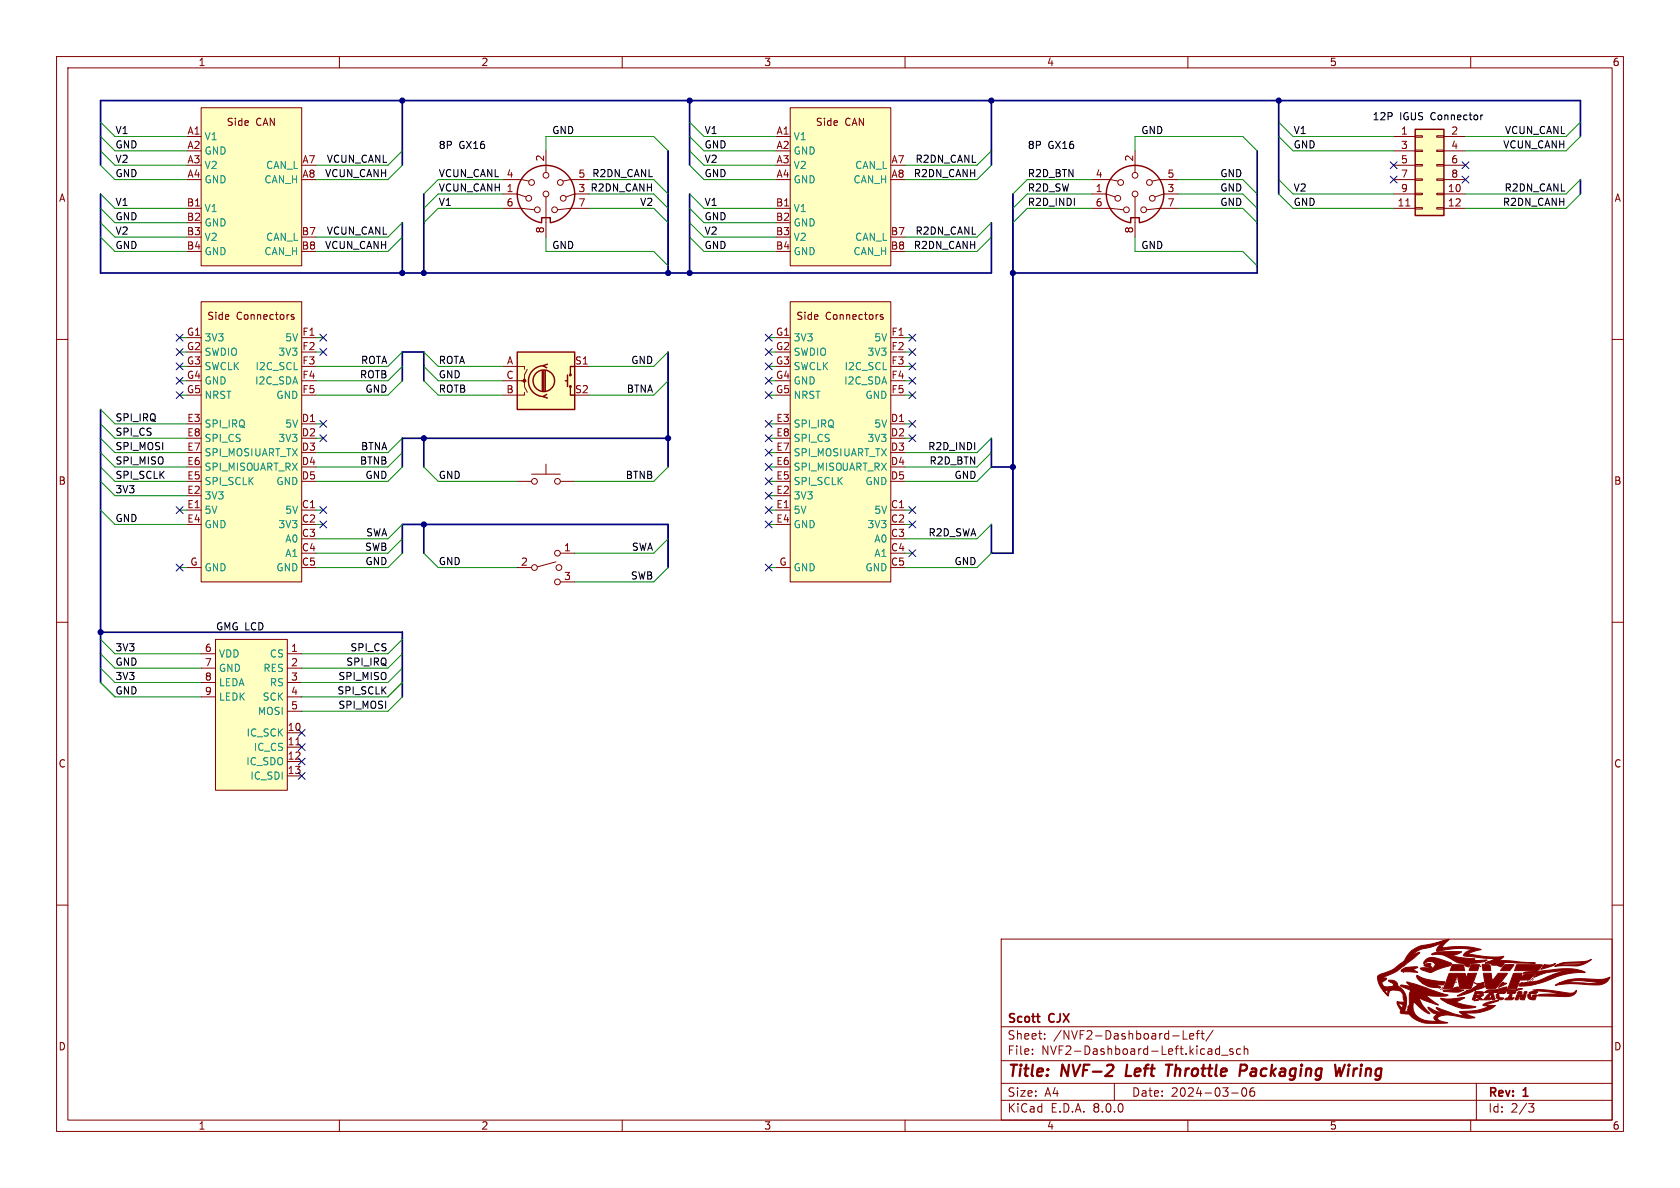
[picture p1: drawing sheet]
<svg xmlns="http://www.w3.org/2000/svg" width="297mm" height="210mm" viewBox="0 0 297 210" stroke-linecap="round" stroke-linejoin="round" font-family="sans-serif">
<path d="M0 0h297v210h-297z" fill="#fff" stroke="#fff" stroke-width=".18"/>
<g fill="none" stroke="#840000" stroke-width=".18">
<path d="M10 10h277v190h-277zM12 12h273v186h-273zM60 10v2M110 10v2M160 10v2M210 10v2M260 10v2M10 60h2M285 60h2M10 110h2M285 110h2M10 160h2"/>
<path d="M285 160h2M177 166h108v32h-108zM60 198v2M110 198v2M160 198v2M177 194.5h108M177 191.5h108M177 187.5h108M177 181.5h108M182.5 186.3v.1M182.5 185.5v.1M184.7 183.6v.1"/>
<path d="M184.7 182.8v.1M197 191.5v3M209.2 182.2v1.5h.7M210 198v2M210.3 183.2l.7-.1v-.3l-.5-.1-.2 .2 .1 .7h.6M211.5 182.7h.5M212 182.2l-.3 .2v1.3M212.3 182.7h.6M212.5 182.2v1.3l.4 .2M214.5 182.1l-1.3 2M215 186.3l.2 .1 .4-.1M215.6 184.9v1.5"/>
<path d="M215.6 185.5l-.4-.1-.2 .1M216 186.5h1.1M217.7 193.2h1.2M218 185.5l-.4-.1-.2 .2 .1 .2 .5 .2v.3h-.6M219.3 185.5l-.4-.1-.3 .3v.4l.1 .2h.6M219.7 192.4l.2-.1a.81 .81 0 0 1 .6 .6 .81 .81 0 0 1-.3 .8l-.2 .1a.81 .81 0 0 1-.3-1.4zM220 185.5l.2-.1 .3 .1 .1 .9M220 184.9v1.5M221.2 192.4a1.17 1.17 0 0 0-.1 1.3h.6l.1-.5-.3-.3h-.3l-.2 .3M260 198v2M261 191.5v6.5M270.2 195.1h1l-.5 .6 .4 .1 .1 .5-.3 .3h-.4"/>
</g>
<path d="M199.3 188.2l-.3 2h1M206.1 188.2h1.2M206.7 188.2l-.3 2M219.2 189.3h.8a.55 .55 0 0 0 .4-.5 .55 .55 0 0 0-.3-.6h-.7l-.3 2M237.7 188.2l-.7 2-.2-1.4-.5 1.4M238.4 188.9l-.1 1.3M238.5 188.2v.2M238.5 188.2l-.1 .1 .1 .1M238.5 188.2l.1 .1-.1 .1" fill="none" stroke="#840000" stroke-width=".4"/>
<path d="M38.1 113h12.7v26.7h-12.7z" fill="#ffffc2"/>
<g fill="none" stroke="#840000" stroke-width=".18">
<path d="M35.6 115.6h2.5M35.6 118.1h2.5M38.1 113h12.7v26.7h-12.7zM50.8 115.6h2.5M50.8 118.1h2.5M35.6 120.7h2.5M35.6 123.2h2.5M50.8 129.5h2.5M50.8 132.1h2.5M50.8 134.6h2.5M50.8 137.2h2.5M50.8 120.7h2.5"/>
<path d="M50.8 123.2h2.5M50.8 125.7h2.5M52.3 131.7h.7"/>
</g>
<path d="M250.2 22.9h5.1v15.2h-5.1z" fill="#ffffc2"/>
<g fill="none" stroke="#840000" stroke-width=".18">
<path d="M246.4 24.1h3.8M246.4 34.3h3.8M246.4 36.8h3.8M246.4 26.7h3.8M246.4 29.2h3.8M246.4 31.8h3.8M248.5 36.4h.8M250.2 36.7h1.3v.3h-1.3zM250.2 34.2h1.3v.2h-1.3zM250.2 31.6h1.3v.3h-1.3zM250.2 29.1h1.3v.2h-1.3zM250.2 26.5h1.3v.3h-1.3z"/>
<path d="M250.2 24h1.3v.3h-1.3zM254 36.7h1.3v.3h-1.3zM254 34.2h1.3v.2h-1.3zM254 31.6h1.3v.3h-1.3zM254 29.1h1.3v.2h-1.3zM254 26.5h1.3v.3h-1.3zM254 24h1.3v.3h-1.3zM255.3 24.1h3.8M255.3 34.3h3.8M255.3 36.8h3.8M255.3 26.7h3.8M255.3 29.2h3.8"/>
<path d="M255.3 31.8h3.8"/>
</g>
<path d="M250.2 22.9h5.1v15.2h-5.1z" fill="none" stroke="#840000" stroke-width=".25"/>
<path d="M139.7 53.3h17.8v49.6h-17.8z" fill="#ffffc2"/>
<g fill="none" stroke="#840000" stroke-width=".18">
<path d="M88.9 36.8h3.3l2.3 .3M88.9 31.8h3.3l1.3 .2M88.9 34.3h2.5l1.6 .5M96.5 26.7v3.8M96.5 34.8v7.1M101.6 34.3l-1.5 .5M104.1 36.8h-3.3l-2.2 .3M104.1 31.8h-3.3l-1.2 .2M139.7 53.3h17.8v49.6h-17.8zM156.1 55.7l-.3-.1-.2 .2 .1 .2 .4 .1v.3h-.5M157.5 59.7h2.5M157.5 74.9h2.5"/>
<path d="M137.2 90.2h2.5M157.5 90.2h2.5M137.2 100.3h2.5"/>
<circle cx="93.5" cy="35.1" r=".51"/>
<circle cx="94" cy="32.3" r=".51"/>
<circle cx="95" cy="37.1" r=".51"/>
<circle cx="96.5" cy="31" r=".51"/>
<circle cx="96.5" cy="34.3" r=".51"/>
<circle cx="98" cy="37.1" r=".51"/>
<circle cx="99.1" cy="32.3" r=".51"/>
<circle cx="99.6" cy="35.1" r=".51"/>
</g>
<path d="M95.8 39.2v-.7h1.5v.7M97.3 39.4a5.1 5.1 0 0 0 3.5-7.9 5.1 5.1 0 0 0-8.6 .1 5.1 5.1 0 0 0 3.6 7.8" fill="none" stroke="#840000" stroke-width=".25"/>
<path d="M139.7 19.1h17.8v27.9h-17.8z" fill="#ffffc2"/>
<g fill="none" stroke="#840000" stroke-width=".18">
<path d="M139.7 19.1h17.8v27.9h-17.8zM137.2 24.1h2.5M137.2 36.8h2.5M193 36.8h3.3l2.3 .3M193 31.8h3.3l1.3 .2M193 34.3h2.6l1.5 .5M200.7 26.7v3.8M200.7 34.8v7.1M208.3 36.8h-3.3l-2.3 .3M208.3 31.8h-3.3l-1.3 .2M208.3 34.3h-2.6l-1.5 .5"/>
<circle cx="197.6" cy="35.1" r=".51"/>
<circle cx="198.1" cy="32.3" r=".51"/>
<circle cx="199.1" cy="37.1" r=".51"/>
<circle cx="200.7" cy="34.3" r=".51"/>
<circle cx="200.7" cy="31" r=".51"/>
<circle cx="202.2" cy="37.1" r=".51"/>
<circle cx="203.2" cy="32.3" r=".51"/>
<circle cx="203.7" cy="35.1" r=".51"/>
</g>
<path d="M199.9 39.2v-.7h1.5v.7M201.4 39.4a5.1 5.1 0 0 0 3.5-7.9 5.1 5.1 0 0 0-8.5 .1 5.1 5.1 0 0 0 3.5 7.8" fill="none" stroke="#840000" stroke-width=".25"/>
<path d="M35.6 53.3h17.7v49.6h-17.7z" fill="#ffffc2"/>
<path d="M35.6 53.3h17.7v49.6h-17.7zM51.9 55.7l-.3-.1-.1 .2v.2l.4 .1v.3h-.4M53.3 59.7h2.6M53.3 74.9h2.6M33 90.2h2.6M53.3 90.2h2.6M33 100.3h2.6" fill="none" stroke="#840000" stroke-width=".18"/>
<path d="M91.4 62.2h10.2v10.2h-10.2z" fill="#ffffc2"/>
<g fill="none" stroke="#840000" stroke-width=".25">
<path d="M91.4 62.2h10.2v10.2h-10.2zM95.9 65.5v3.6M96.1 64.6a2.73 2.73 0 0 0-2.7 2.8 2.73 2.73 0 0 0 2.7 2.7M96.1 65.5v3.6M96.4 65.5v3.6M96.6 69.7l-.6 .4 .8 .3M96.8 64.4l-.8 .2 .6 .4M99.9 67.3h.4M100.3 66.3v2M100.8 68.3v1.6h.8M101.6 64.8h-.8v1.5"/>
<circle cx="96.1" cy="67.3" r="1.9"/>
<circle cx="100.8" cy="68.3" r=".13"/>
<circle cx="100.8" cy="66.3" r=".13"/>
</g>
<circle cx="92.7" cy="67.3" r=".25" fill="#840000" stroke="#840000" stroke-width=".18"/>
<g fill="none" stroke="#840000" stroke-width=".18">
<path d="M88.9 64.8h3.8v.5M88.9 67.3h3.8v1l.5 1M92.7 69.3v.6h-3.8M93.2 65.3l-.5 1v1h-.5M101.6 64.8h2.5M91.4 85.1h2.6M94 83.8h5.1M96.5 82v1.8M98.3 99.3l-3.3 .9M99.1 97.8h2.5M99.1 85.1h2.5M91.4 100.3h2.6"/>
<path d="M99.1 102.9h2.5"/>
<circle cx="94.5" cy="85.1" r=".51"/>
<circle cx="98.6" cy="97.8" r=".51"/>
<circle cx="98.6" cy="85.1" r=".51"/>
<circle cx="94.5" cy="100.3" r=".51"/>
<circle cx="98.6" cy="102.9" r=".51"/>
<circle cx="98.8" cy="100.3" r=".51"/>
</g>
<path d="M35.6 19.1h17.7v27.9h-17.7z" fill="#ffffc2"/>
<path d="M35.6 19.1h17.7v27.9h-17.7zM33 24.1h2.6M33 36.8h2.6" fill="none" stroke="#840000" stroke-width=".18"/>
<g fill="#840000" stroke="#840000" stroke-width=".18">
<path d="M260.7 173.7l.1 .1z"/>
<path d="M260.8 173.8l.2 .1z"/>
<path d="M257.4 173.6v.1z"/>
<path d="M256.7 170.5l2 .1 .2 1h-2.5z"/>
<path d="M261.8 170.8l-.1 .1z"/>
<path d="M265.7 173.6l.1 .2z"/>
<path d="M269.5 175.3h.5a.31 .31 0 0 1-.2 .3 .31 .31 0 0 1-.4-.1z"/>
<path d="M263.4 175.4l.5-.1 .1 .3h-.8z"/>
<path d="M268.4 175.3a.41 .41 0 0 1 .7 .3h-.8z"/>
<path d="M260.8 175.3h.4a1.14 1.14 0 0 1 1.1 .2l-.2 .1h-1.4z"/>
<path d="M260.1 170.5l1.5 .1-.4 1-1.5-.1z"/>
<path d="M266 170.5l1.7 .1-.8 1h-1.6z"/>
<path d="M262 170.5h.7a.57 .57 0 0 1 .7 .1 .57 .57 0 0 1 .1 .7v.3h-1.3z"/>
<path d="M264.7 175.5a2.43 2.43 0 0 1 1.6-.2 .74 .74 0 0 1-1 .3z"/>
<path d="M264.5 175.8h.4a.64 .64 0 0 0 .9 .6h.1a.76 .76 0 0 1-1 .3 .76 .76 0 0 1-.4-.9z"/>
<path d="M266.6 175.4l.3-.1h1.1a.5 .5 0 0 1-.8 .3h-.7z"/>
<path d="M270.3 175.5a2.22 2.22 0 0 1 1.5-.2 .72 .72 0 0 1-.9 .3h-.6z"/>
<path d="M265.6 173.7l.8 .1-1.5 .8z"/>
<path d="M260.6 176.9h.4l.1-.2-.2 .1 .3-.1 .2 .1z"/>
<path d="M268.1 170.5h4.3l.3 .1-.1 .1a1.22 1.22 0 0 1-1.1 .9h-3.8z"/>
<path d="M251.8 170.6a1.17 1.17 0 0 1 1.2-.1l-.2 .1 .3 .5-1.1-.3z"/>
<path d="M266.1 176.6l.1-.1a.68 .68 0 0 0 .7-.7h.4l-.1 .6h.5a1.5 1.5 0 0 1-1.7 .3z"/>
<path d="M267.6 172.1h1.5l-.2 .7 .7-.7h1.9l-1.2 1.1-1.6 .1-.6 1.5h-1.5z"/>
<path d="M270.1 175.8h.4a.46 .46 0 0 0 .5 .5v-.1l-.1-.1a.53 .53 0 0 1 .7-.1l-.2 .7a.94 .94 0 0 1-1.3-.9z"/>
<path d="M273 170.6v-.1a2.83 2.83 0 0 0 2-.2v.1a4.9 4.9 0 0 1-2.6 .9l.3-.2z"/>
<path d="M268.2 175.8h.8l.2 .2a.37 .37 0 0 1 .6-.1l-.3 .8h-.7l-.1-.7-.3 .7h-.5z"/>
<path d="M262.9 175.9l.6-.1-.3 .5 .5 .1-.1-.6h.4l.2 .9h-.4l-.1-.2a.73 .73 0 0 1-.8 .2h-.6z"/>
<path d="M255.2 175.1l1.6-.2a.84 .84 0 0 1 1-.4 .65 .65 0 0 0 .9 .5h.1a5.5 5.5 0 0 1-3.4 .3z"/>
<path d="M262.2 172.1h1.4l.2 1.2 1.1-1.2h1.6l-1.4 1.8a1.44 1.44 0 0 1-1.8 .9h-.5l-.1-.3z"/>
<path d="M260.6 175.8h.5l-.1 .2 1.2-.2a.49 .49 0 0 1-.5 .4l.4 .5a1.2 1.2 0 0 1-1.1-.5 .49 .49 0 0 1-.7 .5z"/>
<path d="M247.7 171.5l.1-.1 .9 .1 .4-.2-1.2 .1a4.2 4.2 0 0 1 2.7-.4l-.7 .4 .7 .5-2.7-.1-.1-.1z"/>
<path d="M256.2 172.1h2.8l.2 .7 .3-.7 1.5-.1-1 2.8h-1.9l-.5-2.3-.9 2.3h-1.5z"/>
<path d="M250.5 172.4a13.4 13.4 0 0 0 4.9 1.2l-.2 .5h-1.2l-1.3-.3 2 .7a3.9 3.9 0 0 1-3.4-.8h1.3h-1.3l-.6-.6z"/>
<path d="M252.1 169.6a2.5 2.5 0 0 1 2.5 0l1.9 .7a.38 .38 0 0 1-.3 .5l-2.7 .9a1.68 1.68 0 0 1-1.8-.1l-.6-.4a3.1 3.1 0 0 1 2.1 .1l.3-.3a.52 .52 0 0 0 .2-.6 .52 .52 0 0 0-.6-.4 1.58 1.58 0 0 0-1.4 .4l.1-.4z"/>
<path d="M254.7 176.5a16.4 16.4 0 0 0 4.2-.2v.1l-1.5 .8 1.2 .3 2.3 .5a6.5 6.5 0 0 1-5.4-.9l-.6-.4z"/>
<path d="M274.9 170.8l.4-.2 3.9-.1 .9-.3h-.2a19.8 19.8 0 0 0-4.6 .4l1.4-.5 3.5 .1-3.5-.1 3.5-.1 1.1-.4a4.4 4.4 0 0 1-3.3 1.1z"/>
<path d="M271.2 175a34.2 34.2 0 0 1 6.5 .6l.5-.1 .5-.4a1.42 1.42 0 0 1-1.7 1.1l-5.2-.2a2.25 2.25 0 0 1 1.7-.3l2.8 .1-1.9-.4z"/>
<path d="M257.7 176l1.6-.8h.9h-.9l.3-.2a1.28 1.28 0 0 0 1.1-.5l.5-.4-.1-.2 1.2-.2 .1 .6a1 1 0 0 1-1 .6l-.9 .2a6.4 6.4 0 0 1-2.8 1z"/>
<path d="M253.1 168.6a13.4 13.4 0 0 1 5.2-.4l.1 .1-.5 .3-1.3 .4 4.2 .5-.7 .3 2.8-.1-.7 .3-1.6 .3a.66 .66 0 0 0-.9 .6h-.1a.73 .73 0 0 1-.8-.6 4.2 4.2 0 0 1-2.7-1 4.4 4.4 0 0 0-3-.5z"/>
<path d="M275 174.1l.7-.3 2.7-.1a16.2 16.2 0 0 0 4.5 0l-.7-.1a13.1 13.1 0 0 0-4.9 0l-.6 .2h-1a11 11 0 0 1 6.1-.7 4.8 4.8 0 0 0 2.8-.4 2.57 2.57 0 0 1-3 1.4 20.3 20.3 0 0 0-6.6 .1z"/>
<path d="M262.4 175.4h.6l-.4-.1a1.45 1.45 0 0 1 1.5-.3l2.3-.5v.5h.9a.92 .92 0 0 0 1-.2h.9l-2.7 .5-.1-.1a3.2 3.2 0 0 0-2.1 .2h-.1l-.1-.2 .6 .1-.6-.1a.89 .89 0 0 0-1.1 .3z"/>
<path d="M269.4 172l.7-.2 2.4-.2a21.8 21.8 0 0 1 6.6-.1l.5 .1a.48 .48 0 0 1 .6 .3 14.2 14.2 0 0 0-7.1 1.6l-.7 .3a10.6 10.6 0 0 1-3.9 .5 .68 .68 0 0 1 .6-.6l-.1 .1 1.3-.2a6.7 6.7 0 0 0 3.7-1.1l1.9-.7 1.6-.2-.5-.1a12.7 12.7 0 0 0-4.5 .8l-1.4 .4 .5-.5v-.2l-1.1-.1a1.29 1.29 0 0 0-1.2 .2z"/>
<path d="M243.6 172.5l.9-.4a8.5 8.5 0 0 0 3.9-2.5 4.9 4.9 0 0 1 4.4-2.7l1.2-.3 1.1 .1-1.1-.1 2.2-.6-1.1 1.1-.2 .4h.3a14.9 14.9 0 0 1 6.7 .3l-1.3 .4-1.1 .4 .2 .1a21 21 0 0 0 6.2 .4l-.4 .3-.9 .6a16.9 16.9 0 0 1 5 .1l1.8 .1h-3.4h-.4v-.1h.1h-.1a2.44 2.44 0 0 1-1.7 0h-.9l.9 .3a.59 .59 0 0 1-.9 .4l-.2-.1h.3l-1.3-.1-.4-.3h-.9l.5-.2h4.4h-4.4l.1-.1 5.6 .1h-.7h.1l-.3-.1h-4.7l1.6-.6h-2.3l-3.7-.5a2.03 2.03 0 0 1 2-1.1 18 18 0 0 0-6.7 .4 1.76 1.76 0 0 1 1-1.5l-2.4 .8a4.5 4.5 0 0 0-3.3 1.7l1-.7 .7-.1-.9 .9-2.2 1.7a11.7 11.7 0 0 1-3.4 1.8l.6 .2-.8 .6a.93 .93 0 0 0 1.4 .8l.5-.1 .2-.3-1-.6a1.24 1.24 0 0 1 1.8 .9 3.5 3.5 0 0 1 1.1 4.5l1-.2-.5-.1 .3-.4h-.2l.3-.5v-1.8l.2-.7-1.8-.9 .3-.1 1.5 .3-.7-.7v-.1l7.3 2.3a10.1 10.1 0 0 1-3.9 0l2.2 1.8-3.4-1.2a7.1 7.1 0 0 0 1.9 2.7 7.1 7.1 0 0 1-2.9-2.1 2.48 2.48 0 0 0 2.3 3.3l1.9 .2-.6-.6a.72 .72 0 0 1 .7-.6 2.25 2.25 0 0 1-1.8-1.4l.2 .1a4.2 4.2 0 0 0 2.6 .9 1.38 1.38 0 0 1-1.3-.9l3.1 1.1 2 .5-.9-.9a11.2 11.2 0 0 0 5.1-.9l-1.1-.2a5.2 5.2 0 0 1 2.9-.8l-2.4 .7 1.8 .1-.3 .3a8.7 8.7 0 0 1-5.1 1.1l1.7 .8-1.3 .1-1.4-.3a4.8 4.8 0 0 0-3.8 .1l-.1 .2a1.79 1.79 0 0 0 1.7 .7l.1 .1-2.2 .1a5.2 5.2 0 0 1-4.6-1.6l-1.2-.1-.4-.2a.85 .85 0 0 0-.3-1l-.2-.6h.2l.6 .8 .3-.6-.8-.3-.3 .1v-.3h1.3l-.2-.5a1.38 1.38 0 0 0-1.7-1.6 .89 .89 0 0 0-1 1.1l-.9-.9h.3l.5 .5a.37 .37 0 0 0 .1-.4 .37 .37 0 0 0-.4-.2l-.5 .1a3.2 3.2 0 0 1-.9-2.7z"/>
</g>
<path d="M261.8 20.3v.9M262.1 20.3l-.3 .3" fill="none" stroke="#000" stroke-width=".18"/>
<g fill="none" stroke="#000084" stroke-width=".3">
<path d="M71.1 17.8v11.4M121.9 17.8v11.4M175.3 17.8v11.4M226.1 17.8v16.5M17.8 34.3v14h157.5v-8.9M71.1 39.4v8.9M74.9 34.3v14M118.1 26.7v21.6M121.9 34.3v14M179.1 34.3v63.5h-3.8v-5.1M222.2 26.7v21.6h-43.1M279.4 24.1v-6.3h-261.6v11.4"/>
<path d="M279.4 31.8v2.5M17.8 72.4v48.3M71.1 67.3v-5.1h3.8v5.1M74.9 77.5v5.1M118.1 77.5h-47v5.1M118.1 62.2v20.4M175.3 77.5v5.1h3.8M71.1 97.8v-5.1h47v7.6M74.9 92.7v5.1M17.8 111.8h53.3v11.4"/>
</g>
<g fill="none" stroke="#008400" stroke-width=".18">
<path d="M17.8 21.6l2.5 2.5h12.7M17.8 34.3l2.5 2.5h12.7M17.8 24.1l2.5 2.6h12.7M17.8 39.4l2.5 2.5h12.7M17.8 26.7l2.5 2.5h12.7M17.8 29.2l2.5 2.6h12.7M17.8 36.8l2.5 2.6h12.7M71.1 39.4l-2.5 2.5h-12.7M71.1 26.7l-2.5 2.5h-12.7M71.1 29.2l-2.5 2.6h-12.7M88.9 36.8h-11.4l-2.6 2.6M88.9 34.3h-11.4l-2.6 2.5"/>
<path d="M88.9 31.8h-11.4l-2.6 2.5M96.5 26.7v-2.6h19.1l2.5 2.6M104.1 36.8h11.5l2.5 2.6M104.1 34.3h11.5l2.5 2.5M104.1 31.8h11.5l2.5 2.5M121.9 21.6l2.6 2.5h12.7M121.9 34.3l2.6 2.5h12.7M121.9 24.1l2.6 2.6h12.7M121.9 39.4l2.6 2.5h12.7M121.9 26.7l2.6 2.5h12.7M121.9 29.2l2.6 2.6h12.7M121.9 36.8l2.6 2.6h12.7"/>
<path d="M175.3 39.4l-2.6 2.5h-12.7M175.3 26.7l-2.6 2.5h-12.7M175.3 29.2l-2.6 2.6h-12.7M193 36.8h-11.4l-2.5 2.6M193 34.3h-11.4l-2.5 2.5M193 31.8h-11.4l-2.5 2.5M200.7 26.7v-2.6h19l2.5 2.6M208.3 36.8h11.4l2.5 2.6M208.3 34.3h11.4l2.5 2.5M208.3 31.8h11.4l2.5 2.5M226.1 21.6l2.5 2.5h17.8M226.1 34.3l2.5 2.5h17.8"/>
<path d="M226.1 24.1l2.5 2.6h17.8M226.1 31.8l2.5 2.5h17.8M279.4 21.6l-2.5 2.5h-17.8M279.4 34.3l-2.5 2.5h-17.8M279.4 24.1l-2.5 2.6h-17.8M279.4 31.8l-2.5 2.5h-17.8M17.8 41.9l2.5 2.6h12.7M31.7 59.7h1.3M55.9 59.7h1.2M71.1 41.9l-2.5 2.6h-12.7M96.5 41.9v2.6h19.1l2.5 2.5M121.9 41.9l2.6 2.6h12.7"/>
<path d="M135.9 59.7h1.3M160 59.7h1.3M175.3 41.9l-2.6 2.6h-12.7M200.7 41.9v2.6h19l2.5 2.5M17.8 77.5l2.5 2.5h12.7M17.8 74.9l2.5 2.6h12.7M17.8 72.4l2.5 2.5h12.7M31.7 69.9h1.3M31.7 62.2h1.3M31.7 67.3h1.3M31.7 64.8h1.3M55.9 77.5h1.2"/>
<path d="M55.9 62.2h1.2M55.9 74.9h1.2M71.1 77.5l-2.5 2.5h-12.7M71.1 67.3l-2.5 2.6h-12.7M71.1 64.8l-2.5 2.5h-12.7M71.1 62.2l-2.5 2.6h-12.7M74.9 67.3l2.6 2.6h11.4M74.9 64.8l2.6 2.5h11.4M74.9 62.2l2.6 2.6h11.4M118.1 67.3l-2.5 2.6h-11.5M118.1 62.2l-2.5 2.6h-11.5M135.9 77.5h1.3"/>
<path d="M135.9 69.9h1.3M135.9 62.2h1.3M135.9 74.9h1.3M135.9 67.3h1.3M135.9 64.8h1.3M160 77.5h1.3M160 69.9h1.3M160 62.2h1.3M160 74.9h1.3M160 67.3h1.3M160 64.8h1.3M175.3 77.5l-2.6 2.5h-12.7"/>
<path d="M17.8 90.2l2.5 2.5h12.7M17.8 82.6l2.5 2.5h12.7M17.8 80l2.5 2.6h12.7M17.8 85.1l2.5 2.5h12.7M31.7 90.2h1.3M55.9 92.7h1.2M55.9 90.2h1.2M71.1 97.8l-2.5 2.5h-12.7M71.1 95.3l-2.5 2.5h-12.7M71.1 92.7l-2.5 2.6h-12.7M71.1 82.6l-2.5 2.5h-12.7M71.1 80l-2.5 2.6h-12.7"/>
<path d="M74.9 97.8l2.6 2.5h13.9M74.9 82.6l2.6 2.5h13.9M118.1 95.3l-2.5 2.5h-14M118.1 82.6l-2.5 2.5h-14M135.9 80h1.3M135.9 92.7h1.3M135.9 85.1h1.3M135.9 82.6h1.3M135.9 90.2h1.3M135.9 87.6h1.3M160 97.8h1.3M160 92.7h1.3"/>
<path d="M160 90.2h1.3M175.3 97.8l-2.6 2.5h-12.7M175.3 92.7l-2.6 2.6h-12.7M175.3 82.6l-2.6 2.5h-12.7M175.3 80l-2.6 2.6h-12.7M17.8 118.1l2.5 2.6h15.3M17.8 113l2.5 2.6h15.3M17.8 115.6l2.5 2.5h15.3M31.7 100.3h1.3M71.1 118.1l-2.5 2.6h-15.3M71.1 113l-2.5 2.6h-15.3M71.1 115.6l-2.5 2.5h-15.3"/>
<path d="M118.1 100.3l-2.5 2.6h-14M135.9 100.3h1.3M17.8 120.7l2.5 2.5h15.3M71.1 120.7l-2.5 2.5h-15.3M71.1 123.2l-2.5 2.5h-15.3"/>
</g>
<g fill="none" stroke="#000084" stroke-width=".18">
<path d="M245.8 28.6l1.2 1.2M245.8 31.1l1.2 1.3M247 28.6l-1.2 1.2M247 31.1l-1.2 1.3M258.5 31.1l1.2 1.3M258.5 28.6l1.2 1.2M259.7 31.1l-1.2 1.3M259.7 28.6l-1.2 1.2M31.1 59.1l1.3 1.2M32.4 59.1l-1.3 1.2M56.5 59.1l1.3 1.2M57.8 59.1l-1.3 1.2"/>
<path d="M135.3 59.1l1.2 1.2M136.5 59.1l-1.2 1.2M160.7 59.1l1.2 1.2M161.9 59.1l-1.2 1.2M31.1 69.2l1.3 1.3M31.1 61.6l1.3 1.2M31.1 66.7l1.3 1.2M31.1 64.2l1.3 1.2M32.4 69.2l-1.3 1.3M32.4 61.6l-1.3 1.2M32.4 66.7l-1.3 1.2M32.4 64.2l-1.3 1.2"/>
<path d="M56.5 61.6l1.3 1.2M56.5 74.3l1.3 1.2M56.5 76.9l1.3 1.2M57.8 61.6l-1.3 1.2M57.8 74.3l-1.3 1.2M57.8 76.9l-1.3 1.2M135.3 64.2l1.2 1.2M135.3 61.6l1.2 1.2M135.3 76.9l1.2 1.2M135.3 66.7l1.2 1.2M135.3 69.2l1.2 1.3M135.3 74.3l1.2 1.2"/>
<path d="M135.3 79.4l1.2 1.2M136.5 64.2l-1.2 1.2M136.5 61.6l-1.2 1.2M136.5 76.9l-1.2 1.2M136.5 66.7l-1.2 1.2M136.5 69.2l-1.2 1.3M136.5 74.3l-1.2 1.2M136.5 79.4l-1.2 1.2M160.7 61.6l1.2 1.2M160.7 64.2l1.2 1.2M160.7 74.3l1.2 1.2M160.7 66.7l1.2 1.2"/>
<path d="M160.7 69.2l1.2 1.3M160.7 76.9l1.2 1.2M161.9 66.7l-1.2 1.2M161.9 64.2l-1.2 1.2M161.9 61.6l-1.2 1.2M161.9 74.3l-1.2 1.2M161.9 69.2l-1.2 1.3M161.9 76.9l-1.2 1.2M31.1 89.6l1.3 1.2M31.1 99.7l1.3 1.2M32.4 89.6l-1.3 1.2M32.4 99.7l-1.3 1.2"/>
<path d="M56.5 92.1l1.3 1.2M56.5 89.6l1.3 1.2M57.8 92.1l-1.3 1.2M57.8 89.6l-1.3 1.2M135.3 92.1l1.2 1.2M135.3 89.6l1.2 1.2M135.3 84.5l1.2 1.2M135.3 87l1.2 1.2M135.3 81.9l1.2 1.3M135.3 99.7l1.2 1.2M136.5 92.1l-1.2 1.2M136.5 89.6l-1.2 1.2"/>
<path d="M136.5 84.5l-1.2 1.2M136.5 87l-1.2 1.2M136.5 81.9l-1.2 1.3M136.5 99.7l-1.2 1.2M160.7 89.6l1.2 1.2M160.7 97.2l1.2 1.2M160.7 92.1l1.2 1.2M161.9 89.6l-1.2 1.2M161.9 97.2l-1.2 1.2M161.9 92.1l-1.2 1.2M52.7 134l1.2 1.2M52.7 131.5l1.2 1.2"/>
<path d="M52.7 136.6l1.2 1.2M52.7 128.9l1.2 1.2M53.9 134l-1.2 1.2M53.9 131.5l-1.2 1.2M53.9 136.6l-1.2 1.2M53.9 128.9l-1.2 1.2"/>
</g>
<g fill="#000084" stroke="#000084" stroke-width=".18">
<circle cx="179.1" cy="82.6" r=".46"/>
<circle cx="118.1" cy="77.5" r=".46"/>
<circle cx="175.3" cy="17.8" r=".46"/>
<circle cx="118.1" cy="48.3" r=".46"/>
<circle cx="121.9" cy="48.3" r=".46"/>
<circle cx="121.9" cy="17.8" r=".46"/>
<circle cx="226.1" cy="17.8" r=".46"/>
<circle cx="179.1" cy="48.3" r=".46"/>
<circle cx="74.9" cy="92.7" r=".46"/>
<circle cx="74.9" cy="77.5" r=".46"/>
<circle cx="74.9" cy="48.3" r=".46"/>
<circle cx="71.1" cy="48.3" r=".46"/>
<circle cx="71.1" cy="17.8" r=".46"/>
<circle cx="17.8" cy="111.8" r=".46"/>
</g>
<g font-size="2.8" fill="#840000">
<text x="178" y="190.9">Title:</text>
<text x="187.7" y="190.9">NVF-2</text>
<text x="199.9" y="190.9">Left</text>
<text x="207.8" y="190.9">Throttle</text>
<text x="221.6" y="190.9">Packaging</text>
<text x="239.2" y="190.9">Wiring</text>
</g>
<g font-size="2.1" fill="#840000">
<text x="178" y="184">Sheet:</text>
<text x="178" y="181.2">Scott</text>
<text x="185.5" y="181.2">CJX</text>
<text x="186.2" y="184">/NVF2-Dashboard-Left/</text>
<text x="178" y="186.7">File:</text>
<text x="184.1" y="186.7">NVF2-Dashboard-Left.kicad_sch</text>
<text x="178" y="196.9">KiCad</text>
<text x="178" y="194.1">Size:</text>
<text x="184.7" y="194.1">A4</text>
<text x="185.7" y="196.9">E.D.A.</text>
<text x="193.3" y="196.9">8.0.0</text>
<text x="200" y="194.1">Date:</text>
<text x="207" y="194.1">2024-03-06</text>
<text x="263" y="194.3">Rev:</text>
<text x="263" y="196.9">Id:</text>
<text x="267.1" y="196.9">2/3</text>
<text x="269.4" y="194.3">1</text>
</g>
<g font-size="1.8" fill="#840000">
<text x="35" y="11.9">1</text>
<text x="85" y="11.9">2</text>
<text x="135" y="11.9">3</text>
<text x="185" y="11.9">4</text>
<text x="235" y="11.9">5</text>
<text x="285" y="11.9">6</text>
<text x="33" y="23.9">A1</text>
<text x="40" y="22.5">Side</text>
<text x="45.2" y="22.5">CAN</text>
<text x="137.2" y="23.9">A1</text>
<text x="144.1" y="22.5">Side</text>
<text x="149.4" y="22.5">CAN</text>
<text x="247.6" y="23.9">1</text>
<text x="256.5" y="23.9">2</text>
<text x="33" y="26.4">A2</text>
<text x="33" y="29">A3</text>
<text x="53.4" y="29">A7</text>
<text x="96.3" y="28.6" transform="rotate(-90 96.3 28.6)">2</text>
<text x="137.2" y="26.4">A2</text>
<text x="137.2" y="29">A3</text>
<text x="157.5" y="29">A7</text>
<text x="200.4" y="28.6" transform="rotate(-90 200.4 28.6)">2</text>
<text x="247.6" y="26.4">3</text>
<text x="247.6" y="29">5</text>
<text x="256.5" y="26.4">4</text>
<text x="256.5" y="29">6</text>
<text x="10.3" y="35.9">A</text>
<text x="33" y="31.5">A4</text>
<text x="53.4" y="31.5">A8</text>
<text x="89.5" y="31.5">4</text>
<text x="102.2" y="31.5">5</text>
<text x="137.2" y="31.5">A4</text>
<text x="157.5" y="31.5">A8</text>
<text x="193.6" y="34">1</text>
<text x="193.6" y="31.5">4</text>
<text x="206.3" y="34">3</text>
<text x="206.3" y="31.5">5</text>
<text x="247.6" y="31.5">7</text>
<text x="247.6" y="34">9</text>
<text x="255.9" y="34">10</text>
<text x="256.5" y="31.5">8</text>
<text x="285.3" y="35.9">A</text>
<text x="32.9" y="36.6">B1</text>
<text x="32.9" y="39.1">B2</text>
<text x="32.9" y="41.7">B3</text>
<text x="53.3" y="41.7">B7</text>
<text x="89.5" y="36.6">6</text>
<text x="96.3" y="41.3" transform="rotate(-90 96.3 41.3)">8</text>
<text x="102.2" y="36.6">7</text>
<text x="137.1" y="36.6">B1</text>
<text x="137.1" y="39.1">B2</text>
<text x="137.1" y="41.7">B3</text>
<text x="157.4" y="41.7">B7</text>
<text x="193.6" y="36.6">6</text>
<text x="200.4" y="41.3" transform="rotate(-90 200.4 41.3)">8</text>
<text x="206.3" y="36.6">7</text>
<text x="247" y="36.6">11</text>
<text x="255.9" y="36.6">12</text>
<text x="32.9" y="44.2">B4</text>
<text x="53.3" y="44.2">B8</text>
<text x="137.1" y="44.2">B4</text>
<text x="157.4" y="44.2">B8</text>
<text x="32.9" y="59.4">G1</text>
<text x="36.5" y="56.8">Side</text>
<text x="41.8" y="56.8">Connectors</text>
<text x="53.4" y="59.4">F1</text>
<text x="137.1" y="59.4">G1</text>
<text x="140.7" y="56.8">Side</text>
<text x="145.9" y="56.8">Connectors</text>
<text x="157.5" y="59.4">F1</text>
<text x="32.9" y="62">G2</text>
<text x="32.9" y="64.5">G3</text>
<text x="53.4" y="62">F2</text>
<text x="53.4" y="64.5">F3</text>
<text x="89.5" y="64.5">A</text>
<text x="101.6" y="64.5">S1</text>
<text x="137.1" y="62">G2</text>
<text x="137.1" y="64.5">G3</text>
<text x="157.5" y="62">F2</text>
<text x="157.5" y="64.5">F3</text>
<text x="32.9" y="67.1">G4</text>
<text x="32.9" y="69.6">G5</text>
<text x="53.4" y="67.1">F4</text>
<text x="53.4" y="69.6">F5</text>
<text x="89.4" y="69.6">B</text>
<text x="89.4" y="67.1">C</text>
<text x="101.6" y="69.6">S2</text>
<text x="137.1" y="67.1">G4</text>
<text x="137.1" y="69.6">G5</text>
<text x="157.5" y="67.1">F4</text>
<text x="157.5" y="69.6">F5</text>
<text x="33" y="74.7">E3</text>
<text x="33" y="77.2">E8</text>
<text x="53.3" y="74.7">D1</text>
<text x="53.3" y="77.2">D2</text>
<text x="137.1" y="74.7">E3</text>
<text x="137.1" y="77.2">E8</text>
<text x="157.4" y="74.7">D1</text>
<text x="157.4" y="77.2">D2</text>
<text x="33" y="82.3">E6</text>
<text x="33" y="79.8">E7</text>
<text x="53.3" y="79.8">D3</text>
<text x="53.3" y="82.3">D4</text>
<text x="137.1" y="82.3">E6</text>
<text x="137.1" y="79.8">E7</text>
<text x="157.4" y="79.8">D3</text>
<text x="157.4" y="82.3">D4</text>
<text x="10.3" y="85.9">B</text>
<text x="33" y="89.9">E1</text>
<text x="33" y="87.4">E2</text>
<text x="33" y="84.8">E5</text>
<text x="53.3" y="89.9">C1</text>
<text x="53.3" y="84.8">D5</text>
<text x="137.1" y="89.9">E1</text>
<text x="137.1" y="87.4">E2</text>
<text x="137.1" y="84.8">E5</text>
<text x="157.4" y="89.9">C1</text>
<text x="157.4" y="84.8">D5</text>
<text x="285.3" y="85.9">B</text>
<text x="33" y="92.5">E4</text>
<text x="53.3" y="92.5">C2</text>
<text x="53.3" y="95">C3</text>
<text x="137.1" y="92.5">E4</text>
<text x="157.4" y="92.5">C2</text>
<text x="157.4" y="95">C3</text>
<text x="33.6" y="100.1">G</text>
<text x="53.3" y="97.5">C4</text>
<text x="53.3" y="100.1">C5</text>
<text x="92" y="100.1">2</text>
<text x="99.6" y="97.5">1</text>
<text x="137.7" y="100.1">G</text>
<text x="157.4" y="97.5">C4</text>
<text x="157.4" y="100.1">C5</text>
<text x="99.6" y="102.6">3</text>
<text x="36.1" y="115.3">6</text>
<text x="36.1" y="117.9">7</text>
<text x="51.4" y="115.3">1</text>
<text x="51.4" y="117.9">2</text>
<text x="36.1" y="120.4">8</text>
<text x="36.1" y="122.9">9</text>
<text x="51.4" y="120.4">3</text>
<text x="51.4" y="122.9">4</text>
<text x="51.4" y="125.5">5</text>
<text x="50.8" y="129.3">10</text>
<text x="50.8" y="131.8">11</text>
<text x="10.3" y="135.9">C</text>
<text x="50.8" y="134.4">12</text>
<text x="50.8" y="136.9">13</text>
<text x="285.3" y="135.9">C</text>
<text x="10.3" y="185.9">D</text>
<text x="285.3" y="185.9">D</text>
<text x="35" y="199.9">1</text>
<text x="85" y="199.9">2</text>
<text x="135" y="199.9">3</text>
<text x="185" y="199.9">4</text>
<text x="235" y="199.9">5</text>
<text x="285" y="199.9">6</text>
</g>
<g font-size="1.8">
<text x="20.3" y="23.8">V1</text>
<text x="97.5" y="23.8">GND</text>
<text x="124.5" y="23.8">V1</text>
<text x="201.7" y="23.8">GND</text>
<text x="228.6" y="23.8">V1</text>
<text x="242.6" y="21.3">12P</text>
<text x="247.4" y="21.3">IGUS</text>
<text x="253" y="21.3">Connector</text>
<text x="266" y="23.8">VCUN_CANL</text>
<text x="20.3" y="26.3">GND</text>
<text x="20.3" y="28.9">V2</text>
<text x="57.7" y="28.9">VCUN_CANL</text>
<text x="77.5" y="26.4">8P</text>
<text x="81.1" y="26.4">GX16</text>
<text x="124.5" y="28.9">V2</text>
<text x="124.5" y="26.3">GND</text>
<text x="161.8" y="28.9">R2DN_CANL</text>
<text x="181.6" y="26.4">8P</text>
<text x="185.3" y="26.4">GX16</text>
<text x="228.6" y="26.3">GND</text>
<text x="265.7" y="26.3">VCUN_CANH</text>
<text x="20.3" y="31.4">GND</text>
<text x="57.4" y="31.4">VCUN_CANH</text>
<text x="77.5" y="33.9">VCUN_CANH 1</text>
<text x="77.5" y="31.4">VCUN_CANL</text>
<text x="102.2" y="34">3 R2DN_CANH</text>
<text x="104.6" y="31.4">R2DN_CANL</text>
<text x="124.5" y="31.4">GND</text>
<text x="161.4" y="31.4">R2DN_CANH</text>
<text x="181.6" y="33.9">R2D_SW</text>
<text x="181.6" y="31.4">R2D_BTN</text>
<text x="215.6" y="33.9">GND</text>
<text x="215.6" y="31.4">GND</text>
<text x="228.6" y="33.9">V2</text>
<text x="265.9" y="33.9">R2DN_CANL</text>
<text x="20.3" y="39">GND</text>
<text x="20.3" y="41.6">V2</text>
<text x="20.3" y="36.5">V1</text>
<text x="57.7" y="41.6">VCUN_CANL</text>
<text x="77.5" y="36.5">V1</text>
<text x="113.1" y="36.5">V2</text>
<text x="124.5" y="41.6">V2</text>
<text x="124.5" y="36.5">V1</text>
<text x="124.5" y="39">GND</text>
<text x="161.8" y="41.6">R2DN_CANL</text>
<text x="181.6" y="36.5">R2D_INDI</text>
<text x="215.6" y="36.5">GND</text>
<text x="228.6" y="36.5">GND</text>
<text x="265.6" y="36.5">R2DN_CANH</text>
<text x="20.3" y="44.1">GND</text>
<text x="57.4" y="44.1">VCUN_CANH</text>
<text x="97.5" y="44.1">GND</text>
<text x="124.5" y="44.1">GND</text>
<text x="161.4" y="44.1">R2DN_CANH</text>
<text x="201.7" y="44.1">GND</text>
<text x="63.7" y="64.4">ROTA</text>
<text x="77.5" y="64.4">ROTA</text>
<text x="111.5" y="64.4">GND</text>
<text x="63.5" y="67">ROTB</text>
<text x="64.5" y="69.5">GND</text>
<text x="77.5" y="67">GND</text>
<text x="77.5" y="69.5">ROTB</text>
<text x="110.7" y="69.5">BTNA</text>
<text x="20.3" y="74.6">SPI_IRQ</text>
<text x="20.3" y="77.1">SPI_CS</text>
<text x="20.3" y="82.2">SPI_MISO</text>
<text x="20.3" y="79.7">SPI_MOSI</text>
<text x="63.5" y="82.2">BTNB</text>
<text x="63.7" y="79.7">BTNA</text>
<text x="164" y="79.7">R2D_INDI</text>
<text x="164.2" y="82.2">R2D_BTN</text>
<text x="20.3" y="87.3">3V3</text>
<text x="20.3" y="84.7">SPI_SCLK</text>
<text x="64.5" y="84.7">GND</text>
<text x="77.5" y="84.7">GND</text>
<text x="110.5" y="84.7">BTNB</text>
<text x="168.6" y="84.7">GND</text>
<text x="20.3" y="92.4">GND</text>
<text x="64.6" y="94.9">SWA</text>
<text x="164.1" y="94.9">R2D_SWA</text>
<text x="64.4" y="97.4">SWB</text>
<text x="64.5" y="100">GND</text>
<text x="77.5" y="100">GND</text>
<text x="111.6" y="97.4">SWA</text>
<text x="168.6" y="100">GND</text>
<text x="111.4" y="102.5">SWB</text>
<text x="38.1" y="111.5">GMG LCD</text>
<text x="20.3" y="117.8">GND</text>
<text x="20.3" y="115.2">3V3</text>
<text x="61.1" y="117.8">SPI_IRQ</text>
<text x="61.8" y="115.2">SPI_CS</text>
<text x="20.3" y="120.3">3V3</text>
<text x="20.3" y="122.8">GND</text>
<text x="59.5" y="122.8">SPI_SCLK</text>
<text x="59.7" y="120.3">SPI_MISO</text>
<text x="59.7" y="125.4">SPI_MOSI</text>
</g>
<g font-size="1.8" fill="#008484">
<text x="36.1" y="25">V1</text>
<text x="36.1" y="27.5">GND</text>
<text x="140.2" y="25">V1</text>
<text x="140.2" y="27.5">GND</text>
<text x="36.1" y="30.1">V2</text>
<text x="36.1" y="32.6">GND</text>
<text x="46.6" y="32.6">CAN_H</text>
<text x="46.9" y="30.1">CAN_L</text>
<text x="140.2" y="30.1">V2</text>
<text x="140.2" y="32.6">GND</text>
<text x="150.8" y="32.6">CAN_H</text>
<text x="151.1" y="30.1">CAN_L</text>
<text x="36.1" y="37.7">V1</text>
<text x="36.1" y="40.2">GND</text>
<text x="140.2" y="37.7">V1</text>
<text x="140.2" y="40.2">GND</text>
<text x="36.1" y="42.8">V2</text>
<text x="36.1" y="45.3">GND</text>
<text x="46.6" y="45.3">CAN_H</text>
<text x="46.9" y="42.8">CAN_L</text>
<text x="140.2" y="42.8">V2</text>
<text x="140.2" y="45.3">GND</text>
<text x="150.8" y="45.3">CAN_H</text>
<text x="151.1" y="42.8">CAN_L</text>
<text x="36.1" y="60.6">3V3</text>
<text x="36.1" y="63.1">SWDIO</text>
<text x="36.1" y="65.6">SWCLK</text>
<text x="45.1" y="65.6">I2C_SCL</text>
<text x="49.1" y="63.1">3V3</text>
<text x="50.3" y="60.6">5V</text>
<text x="140.2" y="60.6">3V3</text>
<text x="140.2" y="63.1">SWDIO</text>
<text x="140.2" y="65.6">SWCLK</text>
<text x="149.2" y="65.6">I2C_SCL</text>
<text x="153.3" y="63.1">3V3</text>
<text x="154.5" y="60.6">5V</text>
<text x="36.1" y="68.2">GND</text>
<text x="36.1" y="70.7">NRST</text>
<text x="45" y="68.2">I2C_SDA</text>
<text x="48.8" y="70.7">GND</text>
<text x="140.2" y="68.2">GND</text>
<text x="140.2" y="70.7">NRST</text>
<text x="149.1" y="68.2">I2C_SDA</text>
<text x="152.9" y="70.7">GND</text>
<text x="36.1" y="75.8">SPI_IRQ</text>
<text x="50.3" y="75.8">5V</text>
<text x="140.2" y="75.8">SPI_IRQ</text>
<text x="154.5" y="75.8">5V</text>
<text x="36.1" y="83.4">SPI_MISOUART_RX</text>
<text x="36.1" y="80.9">SPI_MOSI UART_TX</text>
<text x="36.1" y="78.3">SPI_CS</text>
<text x="49.1" y="78.3">3V3</text>
<text x="140.2" y="83.4">SPI_MISOUART_RX</text>
<text x="140.2" y="80.9">SPI_MOSI UART_TX</text>
<text x="140.2" y="78.3">SPI_CS</text>
<text x="153.3" y="78.3">3V3</text>
<text x="36.1" y="88.5">3V3</text>
<text x="36.1" y="86">SPI_SCLK</text>
<text x="48.8" y="86">GND</text>
<text x="140.2" y="88.5">3V3</text>
<text x="140.2" y="86">SPI_SCLK</text>
<text x="152.9" y="86">GND</text>
<text x="36.1" y="91">5V</text>
<text x="36.1" y="93.6">GND</text>
<text x="49.1" y="93.6">3V3</text>
<text x="50.3" y="91">5V</text>
<text x="140.2" y="91">5V</text>
<text x="140.2" y="93.6">GND</text>
<text x="153.3" y="93.6">3V3</text>
<text x="154.5" y="91">5V</text>
<text x="36.1" y="101.2">GND</text>
<text x="48.8" y="101.2">GND</text>
<text x="50.3" y="96.1">A0</text>
<text x="50.3" y="98.7">A1</text>
<text x="140.2" y="101.2">GND</text>
<text x="152.9" y="101.2">GND</text>
<text x="154.5" y="96.1">A0</text>
<text x="154.5" y="98.7">A1</text>
<text x="38.6" y="116.4">VDD</text>
<text x="38.6" y="119">GND</text>
<text x="46.5" y="119">RES</text>
<text x="47.6" y="116.4">CS</text>
<text x="38.6" y="121.5">LEDA</text>
<text x="38.6" y="124.1">LEDK</text>
<text x="46.3" y="124.1">SCK</text>
<text x="47.6" y="121.5">RS</text>
<text x="43.5" y="130.4">IC_SCK</text>
<text x="45.5" y="126.6">MOSI</text>
<text x="43.4" y="135.5">IC_SDO</text>
<text x="44.8" y="132.9">IC_CS</text>
<text x="44.2" y="138">IC_SDI</text>
</g>
</svg>
